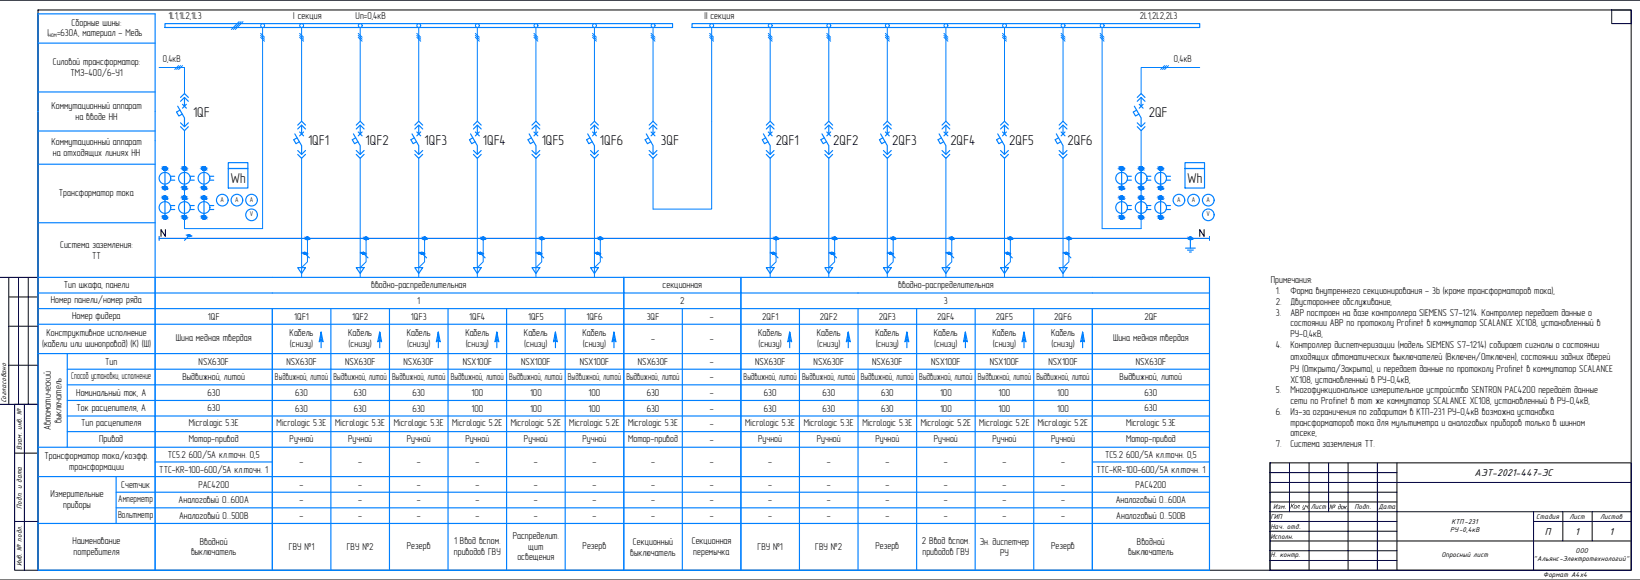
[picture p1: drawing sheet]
<svg xmlns="http://www.w3.org/2000/svg" width="840mm" height="297mm" viewBox="0 0 840 297" stroke-linecap="round" stroke-linejoin="round" font-family="sans-serif">
<g fill="none" stroke="#000" stroke-width=".51">
<path d="M19 5h816v287h-816zM825 5h10v7h-10zM0 142h19v65h-19M7 207h12v85h-12zM12 207v85M7 232h12M650 237h185v55h-185zM660 237v25M670 237v55M680 237v25M690 237v55M705 237v55"/>
<path d="M715 237v55M650 257h65M715 247h120M7 267h12M650 262h185M715 277h120M785 267h50M785 262v30M800 262v15M815 262v15"/>
</g>
<g fill="none" stroke="#000" stroke-width=".51">
<path d="M4 142v65M4 152h15M9 142v65M14 142v65M4 167h15M4 187h15M650 242h65M650 247h65M650 252h65M650 267h65M650 272h65M650 277h65"/>
<path d="M650 282h65M650 287h65"/>
</g>
<!-- layer: 0 -->
<path d="M0 0h840M650 237v55M0 297h840" fill="none" stroke="#000" stroke-width=".51"/>
<g fill="none" stroke="#0080ff" stroke-width=".51">
<path d="M122 11l-4 4M123 11l-4 4M124 11l-4 4M133 17l2 2M133 18l2 2M133 19l2 2M134 14v103h-40v-50M153 17l2 2M153 18l2 2M153 19l2 2M154 14v48M183 17l2 2"/>
<path d="M183 18l2 2M183 19l2 2M184 14v48M213 17l2 2M213 18l2 2M213 19l2 2M214 14v48M243 17l2 2M243 18l2 2M243 19l2 2M244 14v48M273 17l2 2"/>
<path d="M273 18l2 2M273 19l2 2M274 14v48M303 17l2 2M303 18l2 2M303 19l2 2M304 14v48M333 17l2 2M333 18l2 2M333 19l2 2M334 14v48M363 17l2 2"/>
<path d="M363 18l2 2M363 19l2 2M364 14v93h-30v-26M393 17l2 2M393 18l2 2M393 19l2 2M394 14v48M423 17l2 2M423 18l2 2M423 19l2 2M424 14v48M453 18l2 2"/>
<path d="M453 17l2 2M453 19l2 2M454 14v48M483 18l2 2M483 17l2 2M483 19l2 2M484 14v48M513 18l2 2M513 17l2 2M513 19l2 2M514 14v48M543 18l2 2"/>
<path d="M543 17l2 2M543 19l2 2M544 14v48M563 17l2 2M563 18l2 2M563 19l2 2M564 14v103h20v-50M81 35h13v13M91 34l-2 2M92 34l-2 2M93 34l-2 2M596 34l-2 2"/>
<path d="M597 34l-2 2M598 34l-2 2M614 35h-30v13M154 81v61M184 81v61M214 81v61M244 81v61M274 81v61M304 81v61M394 81v61M424 81v61M454 81v61"/>
<path d="M484 81v61M514 81v61M544 81v61M157 122v12l-3 3M187 122v12l-3 3M217 122v12l-3 3M247 122v12l-3 3M277 122v12l-3 3M307 122v12l-3 3M397 122v12l-3 3M427 122v12l-3 3M457 122v12l-3 3"/>
<path d="M487 122v12l-3 3M517 122v12l-3 3M547 122v12l-3 3"/>
<circle cx="135" cy="13" r="1"/>
<circle cx="154" cy="13" r="1"/>
<circle cx="185" cy="13" r="1"/>
<circle cx="214" cy="13" r="1"/>
<circle cx="244" cy="13" r="1"/>
<circle cx="275" cy="13" r="1"/>
<circle cx="304" cy="13" r="1"/>
<circle cx="334" cy="13" r="1"/>
<circle cx="365" cy="13" r="1"/>
<circle cx="394" cy="13" r="1"/>
<circle cx="424" cy="13" r="1"/>
<circle cx="454" cy="13" r="1"/>
<circle cx="484" cy="13" r="1"/>
<circle cx="514" cy="13" r="1"/>
<circle cx="544" cy="13" r="1"/>
<circle cx="564" cy="13" r="1"/>
</g>
<g fill="none" stroke="#0080ff" stroke-width=".59">
<path d="M84 12h260v2h-260zM354 12h260v2h-260zM19 22h60M19 47h60M91 54l3 6v5M92 56l-2 1 2 2 1-1M92 52l2-2 2 2M92 50l2-2 2 2M93 53l2 2M94 50v4M95 53l-2 2M581 54l3 6v5"/>
<path d="M582 56l-2 1 2 2 1-1M582 52l2-2 2 2M582 50l2-2 2 2M583 53l2 2M584 50v4M585 53l-2 2M19 67h60M92 63l2 2 2-2M92 65l2 2 2-2M151 69l3 6v4M152 71l-2 1 2 2 1-1M152 66l2-2 2 2"/>
<path d="M152 64l2-2 2 2M152 77l2 2 2-2M152 79l2 2 2-2M153 68l2 2M154 64v5M155 68l-2 2M181 69l3 6v4M182 71l-2 1 2 2 1-1M182 66l2-2 2 2M182 64l2-2 2 2M182 77l2 2 2-2M182 79l2 2 2-2"/>
<path d="M183 68l2 2M184 64v5M185 68l-2 2M211 69l3 6v4M212 71l-2 1 2 2 1-1M212 66l2-2 2 2M212 64l2-2 2 2M212 77l2 2 2-2M212 79l2 2 2-2M213 68l2 2M214 64v5M215 68l-2 2"/>
<path d="M241 69l3 6v4M242 71l-2 1 2 2 1-1M242 66l2-2 2 2M242 64l2-2 2 2M242 77l2 2 2-2M242 79l2 2 2-2M243 68l2 2M244 64v5M245 68l-2 2M271 69l3 6v4M272 71l-2 1 2 2 1-1M272 66l2-2 2 2"/>
<path d="M272 64l2-2 2 2M272 77l2 2 2-2M272 79l2 2 2-2M273 68l2 2M274 64v5M275 68l-2 2M301 69l3 6v4M302 71l-2 1 2 2 1-1M302 66l2-2 2 2M302 64l2-2 2 2M302 77l2 2 2-2M302 79l2 2 2-2"/>
<path d="M303 68l2 2M304 64v5M305 68l-2 2M331 69l3 6v4M332 71l-2 1 2 2 1-1M332 66l2-2 2 2M332 64l2-2 2 2M332 77l2 2 2-2M332 79l2 2 2-2M333 68l2 2M334 64v5M335 68l-2 2"/>
<path d="M391 69l3 6v4M392 71l-2 1 2 2 1-1M392 66l2-2 2 2M392 64l2-2 2 2M392 77l2 2 2-2M392 79l2 2 2-2M393 68l2 2M394 64v5M395 68l-2 2M421 69l3 6v4M422 71l-2 1 2 2 1-1M422 66l2-2 2 2"/>
<path d="M422 64l2-2 2 2M422 77l2 2 2-2M422 79l2 2 2-2M423 68l2 2M424 64v5M425 68l-2 2M451 69l3 6v4M452 71l-2 1 2 2 1-1M452 66l2-2 2 2M452 64l2-2 2 2M452 77l2 2 2-2M452 79l2 2 2-2"/>
<path d="M453 68l2 2M454 64v5M455 68l-2 2M481 69l3 6v4M482 71l-2 1 2 2 1-1M482 66l2-2 2 2M482 64l2-2 2 2M482 77l2 2 2-2M482 79l2 2 2-2M483 68l2 2M484 64v5M485 68l-2 2"/>
<path d="M511 69l3 6v4M512 71l-2 1 2 2 1-1M512 66l2-2 2 2M512 64l2-2 2 2M512 77l2 2 2-2M512 79l2 2 2-2M513 68l2 2M514 64v5M515 68l-2 2M541 69l3 6v4M542 71l-2 1 2 2 1-1M542 66l2-2 2 2"/>
<path d="M542 64l2-2 2 2M542 77l2 2 2-2M542 79l2 2 2-2M543 68l2 2M544 64v5M545 68l-2 2M582 63l2 2 2-2M582 65l2 2 2-2M19 84h60M84 86v10M87 90h2M87 92h2"/>
<path d="M94 86v10M97 90h2M97 92h2M104 86v10M107 90h2M107 92h2M117 86h10v10h-10zM117 83h10v3h-10zM574 86v10M577 90h2M577 92h2M584 86v10"/>
<path d="M587 90h2M587 92h2M594 86v10M597 90h2M597 92h2M607 86h10v10h-10zM607 83h10v3h-10zM19 114h60M84 101v10M87 105h2M87 107h2M94 101v10"/>
<path d="M97 105h2M97 107h2M104 101v10M107 105h2M107 107h2M574 101v10M577 105h2M577 107h2M584 101v10M587 105h2M587 107h2M594 101v10"/>
<path d="M597 105h2M597 107h2M97 121l-3 2M152 137h4l-2 3zM156 130l2 2M182 137h4l-2 3zM186 130l2 2M212 137h4l-2 3zM216 130l2 2M242 137h4l-2 3zM246 130l2 2M272 137h4l-2 3z"/>
<path d="M276 130l2 2M302 137h4l-2 3zM306 130l2 2M392 137h4l-2 3zM396 130l2 2M422 137h4l-2 3zM426 130l2 2M452 137h4l-2 3zM456 130l2 2M482 137h4l-2 3zM486 130l2 2M512 137h4l-2 3z"/>
<path d="M516 130l2 2M542 137h4l-2 3zM546 130l2 2M607 127h5M608 128h3M609 129h1M610 122v5M19 158h120v86h420v-86M19 142h300M79 142v150h90M169 158v134h150M199 158v134"/>
<path d="M229 158v134M259 158v134M289 158v134M319 142h60v8h-60zM319 150v142zM319 142v8h-300M349 158v134M379 150v142zM409 158v134h150M439 158v134M469 158v134M499 158v134"/>
<path d="M529 158v134M559 158h-420v134v-24h420v24M559 158v134M559 158h60M619 150h-240v-8h240v102M19 166h600M164 170l-1 5 1-1 1 1-1-5v8M194 170l-1 5 1-1 1 1-1-5v8M224 170l-1 5 1-1 1 1-1-5v8M254 170l-1 5 1-1 1 1-1-5v8M284 170l-1 5 1-1 1 1-1-5v8M314 170l-1 5 1-1 1 1-1-5v8"/>
<path d="M404 170l-1 5 1-1 1 1-1-5v8M434 170l-1 5 1-1 1 1-1-5v8M464 170l-1 5 1-1 1 1-1-5v8M494 170l-1 5 1-1 1 1-1-5v8M524 170l-1 5 1-1 1 1-1-5v8M554 170l-1 5 1-1 1 1-1-5v8M19 181v-174h60v190h-45M19 181h15v48h-15zM34 181h585M34 189h585M619 197h-540v8h-45M34 213h45v16h-45"/>
<path d="M79 205h540M79 213h540M19 229v15h60v-15h540M34 221h585M79 237h60M559 237h60M19 244v24M59 252h560M59 244v24M79 244h60v24h-60zM19 268h60v24h-60zM59 260h80"/>
<path d="M139 260h420M559 260v8h60v-8M559 260v-16h60v16M559 260h60M619 268v24h-60M319 292h90"/>
<circle cx="84" cy="91" r="3"/>
<circle cx="84" cy="86" r="1"/>
<circle cx="84" cy="96" r="1"/>
<circle cx="94" cy="86" r="1"/>
<circle cx="94" cy="96" r="1"/>
<circle cx="94" cy="91" r="3"/>
<circle cx="104" cy="91" r="3"/>
<circle cx="104" cy="86" r="1"/>
<circle cx="104" cy="96" r="1"/>
<circle cx="574" cy="91" r="3"/>
<circle cx="574" cy="86" r="1"/>
<circle cx="574" cy="96" r="1"/>
<circle cx="584" cy="91" r="3"/>
<circle cx="584" cy="86" r="1"/>
<circle cx="584" cy="96" r="1"/>
<circle cx="594" cy="91" r="3"/>
<circle cx="594" cy="96" r="1"/>
<circle cx="594" cy="86" r="1"/>
<circle cx="84" cy="106" r="3"/>
<circle cx="84" cy="101" r="1"/>
<circle cx="84" cy="111" r="1"/>
<circle cx="94" cy="101" r="1"/>
<circle cx="94" cy="111" r="1"/>
<circle cx="94" cy="106" r="3"/>
<circle cx="104" cy="101" r="1"/>
<circle cx="104" cy="111" r="1"/>
<circle cx="104" cy="106" r="3"/>
<circle cx="114" cy="102" r="3"/>
<circle cx="121" cy="102" r="3"/>
<circle cx="129" cy="102" r="3"/>
<circle cx="129" cy="110" r="3"/>
<circle cx="574" cy="101" r="1"/>
<circle cx="574" cy="111" r="1"/>
<circle cx="574" cy="106" r="3"/>
<circle cx="584" cy="101" r="1"/>
<circle cx="584" cy="111" r="1"/>
<circle cx="584" cy="106" r="3"/>
<circle cx="594" cy="106" r="3"/>
<circle cx="594" cy="101" r="1"/>
<circle cx="594" cy="111" r="1"/>
<circle cx="604" cy="102" r="3"/>
<circle cx="611" cy="102" r="3"/>
<circle cx="619" cy="102" r="3"/>
<circle cx="619" cy="110" r="3"/>
<circle cx="97" cy="121" r=".5"/>
<circle cx="156" cy="130" r=".5"/>
<circle cx="157" cy="122" r=".7"/>
<circle cx="186" cy="130" r=".5"/>
<circle cx="187" cy="122" r=".7"/>
<circle cx="216" cy="130" r=".5"/>
<circle cx="217" cy="122" r=".7"/>
<circle cx="246" cy="130" r=".5"/>
<circle cx="247" cy="122" r=".7"/>
<circle cx="276" cy="130" r=".5"/>
<circle cx="277" cy="122" r=".7"/>
<circle cx="306" cy="130" r=".5"/>
<circle cx="307" cy="122" r=".7"/>
<circle cx="396" cy="130" r=".5"/>
<circle cx="397" cy="122" r=".7"/>
<circle cx="426" cy="130" r=".5"/>
<circle cx="427" cy="122" r=".7"/>
<circle cx="456" cy="130" r=".5"/>
<circle cx="457" cy="122" r=".7"/>
<circle cx="486" cy="130" r=".5"/>
<circle cx="487" cy="122" r=".7"/>
<circle cx="516" cy="130" r=".5"/>
<circle cx="517" cy="122" r=".7"/>
<circle cx="546" cy="130" r=".5"/>
<circle cx="547" cy="122" r=".7"/>
<circle cx="610" cy="122" r=".7"/>
</g>
<path d="M81 121v2M81 122h538M619 121v2" fill="none" stroke="#00f" stroke-width=".51"/>
<path d="M85 118v3l-3-3v3M617 118v3l-3-3v3" fill="none" stroke="#000" stroke-width=".51"/>
<g fill="#00f" stroke="#00f" stroke-width=".51">
<path d="M94 96h1z"/>
<path d="M93 96h2v1z"/>
<path d="M94 86h1z"/>
<path d="M93 86h2v1z"/>
<path d="M84 96h1z"/>
<path d="M83 96h2v1z"/>
<path d="M84 86h1z"/>
<path d="M83 86h2v1z"/>
<path d="M104 96h1z"/>
<path d="M103 96h2v1z"/>
<path d="M104 86h1z"/>
<path d="M103 86h2v1z"/>
<path d="M96 120h1z"/>
<path d="M96 121h1z"/>
<path d="M157 122h1z"/>
<path d="M157 122h1v1z"/>
<path d="M156 130h1z"/>
<path d="M187 122h1z"/>
<path d="M187 122h1v1z"/>
<path d="M217 122h1z"/>
<path d="M217 122h1v1z"/>
<path d="M247 122h1z"/>
<path d="M247 122h1v1z"/>
<path d="M277 122h1z"/>
<path d="M277 122h1v1z"/>
<path d="M307 122h1z"/>
<path d="M307 122h1v1z"/>
<path d="M186 130h1z"/>
<path d="M216 130h1z"/>
<path d="M246 130h1z"/>
<path d="M276 130h1z"/>
<path d="M306 130h1z"/>
<path d="M397 122h1z"/>
<path d="M397 122h1v1z"/>
<path d="M396 130h1z"/>
<path d="M427 122h1z"/>
<path d="M427 122h1v1z"/>
<path d="M426 130h1z"/>
<path d="M457 122h1z"/>
<path d="M457 122h1v1z"/>
<path d="M456 130h1z"/>
<path d="M487 122h1z"/>
<path d="M487 122h1v1z"/>
<path d="M486 130h1z"/>
<path d="M517 122h1z"/>
<path d="M517 122h1v1z"/>
<path d="M516 130h1z"/>
<path d="M584 96h1z"/>
<path d="M583 96h2v1z"/>
<path d="M584 86h1z"/>
<path d="M583 86h2v1z"/>
<path d="M574 96h1z"/>
<path d="M573 96h2v1z"/>
<path d="M574 86h1z"/>
<path d="M573 86h2v1z"/>
<path d="M594 96h1z"/>
<path d="M593 96h2v1z"/>
<path d="M594 86h1z"/>
<path d="M593 86h2v1z"/>
<path d="M609 122h1z"/>
<path d="M609 122h1v1z"/>
<path d="M547 122h1z"/>
<path d="M547 122h1v1z"/>
<path d="M546 130h1z"/>
<path d="M94 111h1z"/>
<path d="M93 111h2v1z"/>
<path d="M94 101h1z"/>
<path d="M93 101h2v1z"/>
<path d="M84 111h1z"/>
<path d="M83 111h2v1z"/>
<path d="M84 101h1z"/>
<path d="M83 101h2v1z"/>
<path d="M104 111h1z"/>
<path d="M103 111h2v1z"/>
<path d="M104 101h1z"/>
<path d="M103 101h2v1z"/>
<path d="M584 111h1z"/>
<path d="M583 111h2v1z"/>
<path d="M584 101h1z"/>
<path d="M583 101h2v1z"/>
<path d="M574 111h1z"/>
<path d="M573 111h2v1z"/>
<path d="M574 101h1z"/>
<path d="M573 101h2v1z"/>
<path d="M594 111h1z"/>
<path d="M593 111h2v1z"/>
<path d="M594 101h1z"/>
<path d="M593 101h2v1z"/>
<path d="M94 96h1zM94 96h1h-2z"/>
<path d="M93 96l1 1h1zM94 97h1z"/>
<path d="M94 86h1zM94 86h1h-2z"/>
<path d="M93 86l1 1h1zM94 87h1z"/>
<path d="M84 96h1zM84 96h1h-2z"/>
<path d="M83 96l1 1h1zM84 97h1z"/>
<path d="M84 86h1zM84 86h1h-2z"/>
<path d="M83 86l1 1h1zM84 87h1z"/>
<path d="M104 96h1zM104 96h1h-2z"/>
<path d="M103 96l1 1h1zM104 97h1z"/>
<path d="M104 86h1zM104 86h1h-2z"/>
<path d="M103 86l1 1h1zM104 87h1z"/>
<path d="M96 120l1 1zM96 120l1 1z"/>
<path d="M96 121h1zM96 121h1z"/>
<path d="M96 121h1zM96 121h1z"/>
<path d="M157 122h1zM157 122h1h-1z"/>
<path d="M157 122v1h1zM157 123h1z"/>
<path d="M156 129h1zM156 129h1z"/>
<path d="M156 129l1 1zM156 129l1 1z"/>
<path d="M156 130h1zM156 130h1z"/>
<path d="M156 130h1zM156 130h1z"/>
<path d="M187 122h1zM187 122h1h-1z"/>
<path d="M187 122v1h1zM187 123h1z"/>
<path d="M217 122h1zM217 122h1h-1z"/>
<path d="M217 122v1h1zM217 123h1z"/>
<path d="M247 122h1zM247 122h1h-1z"/>
<path d="M247 122v1h1zM247 123h1z"/>
<path d="M277 122h1zM277 122h1h-1z"/>
<path d="M277 122v1h1zM277 123h1z"/>
<path d="M307 122h1zM307 122h1h-1z"/>
<path d="M307 122v1h1zM307 123h1z"/>
<path d="M186 129h1zM186 129h1z"/>
<path d="M186 129l1 1zM186 129l1 1z"/>
<path d="M186 130h1zM186 130h1z"/>
<path d="M186 130h1zM186 130h1z"/>
<path d="M216 129h1zM216 129h1z"/>
<path d="M216 129l1 1zM216 129l1 1z"/>
<path d="M216 130h1zM216 130h1z"/>
<path d="M216 130h1zM216 130h1z"/>
<path d="M246 129h1zM246 129h1z"/>
<path d="M246 129l1 1zM246 129l1 1z"/>
<path d="M246 130h1zM246 130h1z"/>
<path d="M246 130h1zM246 130h1z"/>
<path d="M276 129h1zM276 129h1z"/>
<path d="M276 129l1 1zM276 129l1 1z"/>
<path d="M276 130h1zM276 130h1z"/>
<path d="M276 130h1zM276 130h1z"/>
<path d="M306 129h1zM306 129h1z"/>
<path d="M306 129l1 1zM306 129l1 1z"/>
<path d="M306 130h1zM306 130h1z"/>
<path d="M306 130h1zM306 130h1z"/>
<path d="M397 122h1zM397 122h1h-1z"/>
<path d="M397 122v1h1zM397 123h1z"/>
<path d="M396 129h1zM396 129h1z"/>
<path d="M396 129l1 1zM396 129l1 1z"/>
<path d="M396 130h1zM396 130h1z"/>
<path d="M427 122h1zM427 122h1h-1z"/>
<path d="M427 122v1h1zM427 123h1z"/>
<path d="M426 129h1zM426 129h1z"/>
<path d="M426 129l1 1zM426 129l1 1z"/>
<path d="M426 130h1zM426 130h1z"/>
<path d="M426 130h1zM426 130h1z"/>
<path d="M457 122h1zM457 122h1h-1z"/>
<path d="M457 122v1h1zM457 123h1z"/>
<path d="M456 129h1zM456 129h1z"/>
<path d="M456 129l1 1zM456 129l1 1z"/>
<path d="M456 130h1zM456 130h1z"/>
<path d="M456 130h1zM456 130h1z"/>
<path d="M487 122h1zM487 122h1h-1z"/>
<path d="M487 122v1h1zM487 123h1z"/>
<path d="M486 129h1zM486 129h1z"/>
<path d="M486 129l1 1zM486 129l1 1z"/>
<path d="M486 130h1zM486 130h1z"/>
<path d="M517 122h1zM517 122h1h-1z"/>
<path d="M517 122v1h1zM517 123h1z"/>
<path d="M516 129h1zM516 129h1z"/>
<path d="M516 129l1 1zM516 129l1 1z"/>
<path d="M516 130h1zM516 130h1z"/>
<path d="M516 130h1zM516 130h1z"/>
<path d="M584 96h1zM584 96h1h-2z"/>
<path d="M583 96l1 1h1zM584 97h1z"/>
<path d="M584 86h1zM584 86h1h-2z"/>
<path d="M583 86l1 1h1zM584 87h1z"/>
<path d="M574 96h1zM574 96h1h-2z"/>
<path d="M573 96l1 1h1zM574 97h1z"/>
<path d="M574 86h1zM574 86h1h-2z"/>
<path d="M573 86l1 1h1zM574 87h1z"/>
<path d="M594 96h1zM594 96h1h-2z"/>
<path d="M593 96l1 1h1zM594 97h1z"/>
<path d="M594 86h1zM594 86h1h-2z"/>
<path d="M593 86l1 1h1zM594 87h1z"/>
<path d="M609 122h1zM609 122h1h-1z"/>
<path d="M609 122v1h1zM609 123h1z"/>
<path d="M547 122h1zM547 122h1h-1z"/>
<path d="M547 122v1h1zM547 123h1z"/>
<path d="M546 129h1zM546 129h1z"/>
<path d="M546 129l1 1zM546 129l1 1z"/>
<path d="M546 130h1zM546 130h1z"/>
<path d="M546 130h1zM546 130h1z"/>
<path d="M94 111h1zM94 111h1h-2z"/>
<path d="M93 111l1 1h1zM94 112h1z"/>
<path d="M94 101h1zM94 101h1h-2z"/>
<path d="M93 101l1 1h1zM94 102h1z"/>
<path d="M84 111h1zM84 111h1h-2z"/>
<path d="M83 111l1 1h1zM84 112h1z"/>
<path d="M84 101h1zM84 101h1h-2z"/>
<path d="M83 101l1 1h1zM84 102h1z"/>
<path d="M104 111h1zM104 111h1h-2z"/>
<path d="M103 111l1 1h1zM104 112h1z"/>
<path d="M104 101h1zM104 101h1h-2z"/>
<path d="M103 101l1 1h1zM104 102h1z"/>
<path d="M584 111h1zM584 111h1h-2z"/>
<path d="M583 111l1 1h1zM584 112h1z"/>
<path d="M584 101h1zM584 101h1h-2z"/>
<path d="M583 101l1 1h1zM584 102h1z"/>
<path d="M574 111h1zM574 111h1h-2z"/>
<path d="M573 111l1 1h1zM574 112h1z"/>
<path d="M574 101h1zM574 101h1h-2z"/>
<path d="M573 101l1 1h1zM574 102h1z"/>
<path d="M594 111h1zM594 111h1h-2z"/>
<path d="M593 111l1 1h1zM594 112h1z"/>
<path d="M594 101h1zM594 101h1h-2z"/>
<path d="M593 101l1 1h1zM594 102h1z"/>
</g>
<path d="M609 122h1" fill="none" stroke="#009696" stroke-width="1"/>
<g font-size="7.3">
<text x="99" y="60">1QF</text>
<text x="588" y="60">2QF</text>
<text x="158" y="74">1QF1</text>
<text x="187" y="74">1QF2</text>
<text x="217" y="74">1QF3</text>
<text x="247" y="74">1QF4</text>
<text x="277" y="74">1QF5</text>
<text x="307" y="74">1QF6</text>
<text x="339" y="74">3QF</text>
<text x="397" y="74">2QF1</text>
<text x="427" y="74">2QF2</text>
<text x="457" y="74">2QF3</text>
<text x="487" y="74">2QF4</text>
<text x="517" y="74">2QF5</text>
<text x="547" y="74">2QF6</text>
<text x="118" y="94">Wh</text>
<text x="608" y="94">Wh</text>
</g>
<g font-size="5.4">
<text x="755" y="244">АЭТ-2021-447-ЭС</text>
<text x="791" y="274">П</text>
<text x="807" y="274">1</text>
<text x="824" y="274">1</text>
</g>
<g font-size="5.1">
<text x="86" y="10">1L1,1L2,1L3</text>
<text x="150" y="10">I секция</text>
<text x="182" y="10">Uп=0,4кВ</text>
<text x="361" y="10">II секция</text>
<text x="584" y="10">2L1,2L2,2L3</text>
<text x="37" y="13">Сборные шины:</text>
<text x="24" y="19">I</text>
<text x="29" y="19">=630А, материал - Медь</text>
<text x="27" y="33">Силовой трансформатор:</text>
<text x="83" y="32">0,4кВ</text>
<text x="601" y="32">0,4кВ</text>
<text x="36" y="39">ТМЗ-400/6-У1</text>
<text x="26" y="56">Коммутационный аппарат</text>
<text x="39" y="62">на вводе НН</text>
<text x="26" y="74">Коммутационный аппарат</text>
<text x="27" y="80">на отходящих линиях НН</text>
<text x="30" y="100">Трансформатор тока</text>
<text x="31" y="127">Система заземления:</text>
<text x="47" y="133">ТТ</text>
<text x="33" y="147">Тип шкафа, панели</text>
<text x="190" y="147">вводно-распределительная</text>
<text x="339" y="148">секционная</text>
<text x="460" y="147">вводно-распределительная</text>
<text x="651" y="145">Примечания:</text>
<text x="26" y="155">Номер панели/номер ряда</text>
<text x="214" y="156">1</text>
<text x="348" y="156">2</text>
<text x="483" y="156">3</text>
<text x="653" y="151">1.</text>
<text x="661" y="151">Форма внутреннего секционирования - 3b (кроме трансформаторов тока),</text>
<text x="653" y="156">2.</text>
<text x="653" y="162">3.</text>
<text x="661" y="156">Двустороннее обслуживание,</text>
<text x="661" y="162">АВР построен на базе контроллера SIEMENS S7-1214. Контроллер передает данные о</text>
<text x="37" y="163">Номер фидера</text>
<text x="106" y="164">1QF</text>
<text x="151" y="164">1QF1</text>
<text x="180" y="164">1QF2</text>
<text x="210" y="164">1QF3</text>
<text x="240" y="164">1QF4</text>
<text x="270" y="164">1QF5</text>
<text x="300" y="164">1QF6</text>
<text x="331" y="164">3QF</text>
<text x="363" y="164">-</text>
<text x="390" y="164">2QF1</text>
<text x="420" y="164">2QF2</text>
<text x="450" y="164">2QF3</text>
<text x="480" y="164">2QF4</text>
<text x="510" y="164">2QF5</text>
<text x="540" y="164">2QF6</text>
<text x="586" y="164">2QF</text>
<text x="661" y="167">состоянии АВР по протоколу Profinet в коммутатор SCALANCE XC108, установленный в</text>
<text x="24" y="172">Конструктивное исполнение</text>
<text x="148" y="172">Кабель</text>
<text x="178" y="172">Кабель</text>
<text x="208" y="172">Кабель</text>
<text x="238" y="172">Кабель</text>
<text x="268" y="172">Кабель</text>
<text x="298" y="172">Кабель</text>
<text x="388" y="172">Кабель</text>
<text x="418" y="172">Кабель</text>
<text x="448" y="172">Кабель</text>
<text x="478" y="172">Кабель</text>
<text x="508" y="172">Кабель</text>
<text x="538" y="172">Кабель</text>
<text x="661" y="173">РУ-0,4кВ,</text>
<text x="22" y="178">(кабели или шинопровод) (К) (Ш)</text>
<text x="90" y="175">Шина медная твердая</text>
<text x="149" y="178">(снизу)</text>
<text x="179" y="178">(снизу)</text>
<text x="209" y="178">(снизу)</text>
<text x="239" y="178">(снизу)</text>
<text x="269" y="178">(снизу)</text>
<text x="299" y="178">(снизу)</text>
<text x="333" y="175">-</text>
<text x="363" y="175">-</text>
<text x="388" y="178">(снизу)</text>
<text x="419" y="178">(снизу)</text>
<text x="449" y="178">(снизу)</text>
<text x="478" y="178">(снизу)</text>
<text x="509" y="178">(снизу)</text>
<text x="539" y="178">(снизу)</text>
<text x="570" y="175">Шина медная твердая</text>
<text x="653" y="178">4.</text>
<text x="661" y="178">Контроллер диспетчеризации (модель SIEMENS S7-1214) собирает сигналы о состоянии</text>
<text x="661" y="184">отходящих автоматических выключателей (Включен/Отключен), состоянии задних дверей</text>
<text x="54" y="187">Тип</text>
<text x="102" y="187">NSX630F</text>
<text x="147" y="187">NSX630F</text>
<text x="177" y="187">NSX630F</text>
<text x="207" y="187">NSX630F</text>
<text x="237" y="187">NSX100F</text>
<text x="267" y="187">NSX100F</text>
<text x="297" y="187">NSX100F</text>
<text x="327" y="187">NSX630F</text>
<text x="363" y="187">-</text>
<text x="387" y="187">NSX630F</text>
<text x="417" y="187">NSX630F</text>
<text x="447" y="187">NSX630F</text>
<text x="477" y="187">NSX100F</text>
<text x="507" y="187">NSX100F</text>
<text x="537" y="187">NSX100F</text>
<text x="582" y="187">NSX630F</text>
<text x="661" y="190">РУ (Открыта/Закрыта), и передает данные по протоколу Profinet в коммутатор SCALANCE</text>
<text x="36" y="194">Способ установки, исполнение</text>
<text x="93" y="194">Выдвижной, литой</text>
<text x="141" y="195">Выдвижной, литой</text>
<text x="171" y="195">Выдвижной, литой</text>
<text x="201" y="195">Выдвижной, литой</text>
<text x="231" y="195">Выдвижной, литой</text>
<text x="261" y="195">Выдвижной, литой</text>
<text x="291" y="195">Выдвижной, литой</text>
<text x="321" y="195">Выдвижной, литой</text>
<text x="363" y="195">-</text>
<text x="381" y="195">Выдвижной, литой</text>
<text x="411" y="195">Выдвижной, литой</text>
<text x="441" y="195">Выдвижной, литой</text>
<text x="471" y="195">Выдвижной, литой</text>
<text x="501" y="195">Выдвижной, литой</text>
<text x="531" y="195">Выдвижной, литой</text>
<text x="573" y="194">Выдвижной, литой</text>
<text x="661" y="196">XC108, установленный в РУ-0,4кВ,</text>
<text x="39" y="203">Номинальный ток, А</text>
<text x="106" y="203">630</text>
<text x="151" y="203">630</text>
<text x="181" y="203">630</text>
<text x="211" y="203">630</text>
<text x="241" y="203">100</text>
<text x="271" y="203">100</text>
<text x="301" y="203">100</text>
<text x="331" y="203">630</text>
<text x="363" y="203">-</text>
<text x="391" y="203">630</text>
<text x="421" y="203">630</text>
<text x="451" y="203">630</text>
<text x="481" y="203">100</text>
<text x="511" y="203">100</text>
<text x="541" y="203">100</text>
<text x="586" y="203">630</text>
<text x="653" y="201">5.</text>
<text x="661" y="201">Многофункциональное измерительное устройство SENTRON PAC4200 передаёт данные</text>
<text x="661" y="207">сети по Profinet в тот же коммутатор SCALANCE XC108, установленный в РУ-0,4кВ,</text>
<text x="39" y="210">Ток расцепителя, А</text>
<text x="106" y="211">630</text>
<text x="151" y="211">630</text>
<text x="181" y="211">630</text>
<text x="211" y="211">630</text>
<text x="241" y="211">100</text>
<text x="271" y="211">100</text>
<text x="301" y="211">100</text>
<text x="331" y="211">630</text>
<text x="363" y="211">-</text>
<text x="391" y="211">630</text>
<text x="421" y="211">630</text>
<text x="451" y="211">630</text>
<text x="481" y="211">100</text>
<text x="511" y="211">100</text>
<text x="541" y="211">100</text>
<text x="586" y="211">630</text>
<text x="653" y="212">6.</text>
<text x="661" y="212">Из-за ограничения по габаритам в КТП-231 РУ-0,4кВ возможна установка</text>
<text x="26" y="220" transform="rotate(-90 26 220)">Автоматический</text>
<text x="31" y="217" transform="rotate(-90 31 217)">выключатель</text>
<text x="42" y="218">Тип расцепителя</text>
<text x="97" y="218">Micrologic 5.3E</text>
<text x="142" y="218">Micrologic 5.3E</text>
<text x="172" y="218">Micrologic 5.3E</text>
<text x="202" y="218">Micrologic 5.3E</text>
<text x="232" y="218">Micrologic 5.2E</text>
<text x="262" y="218">Micrologic 5.2E</text>
<text x="292" y="218">Micrologic 5.2E</text>
<text x="322" y="218">Micrologic 5.3E</text>
<text x="363" y="219">-</text>
<text x="382" y="218">Micrologic 5.3E</text>
<text x="412" y="218">Micrologic 5.3E</text>
<text x="442" y="218">Micrologic 5.3E</text>
<text x="472" y="218">Micrologic 5.2E</text>
<text x="502" y="218">Micrologic 5.2E</text>
<text x="532" y="218">Micrologic 5.2E</text>
<text x="577" y="218">Micrologic 5.3E</text>
<text x="661" y="218">трансформаторов тока для мультиметра и аналоговых приборов только в шинном</text>
<text x="51" y="226">Привод</text>
<text x="97" y="226">Мотор-привод</text>
<text x="148" y="226">Ручной</text>
<text x="178" y="226">Ручной</text>
<text x="208" y="226">Ручной</text>
<text x="238" y="226">Ручной</text>
<text x="268" y="226">Ручной</text>
<text x="298" y="226">Ручной</text>
<text x="322" y="226">Мотор-привод</text>
<text x="363" y="227">-</text>
<text x="388" y="226">Ручной</text>
<text x="418" y="226">Ручной</text>
<text x="448" y="226">Ручной</text>
<text x="478" y="226">Ручной</text>
<text x="508" y="226">Ручной</text>
<text x="538" y="226">Ручной</text>
<text x="577" y="226">Мотор-привод</text>
<text x="661" y="224">отсеке,</text>
<text x="653" y="229">7.</text>
<text x="661" y="229">Система заземления ТТ.</text>
<text x="23" y="235">Трансформатор тока/коэфф.</text>
<text x="86" y="235">TC5.2 600/5A кл.точн. 0,5</text>
<text x="153" y="238">-</text>
<text x="183" y="238">-</text>
<text x="213" y="238">-</text>
<text x="243" y="238">-</text>
<text x="273" y="238">-</text>
<text x="303" y="238">-</text>
<text x="333" y="238">-</text>
<text x="363" y="238">-</text>
<text x="393" y="238">-</text>
<text x="423" y="238">-</text>
<text x="453" y="238">-</text>
<text x="483" y="238">-</text>
<text x="513" y="238">-</text>
<text x="543" y="238">-</text>
<text x="566" y="235">TC5.2 600/5A кл.точн. 0,5</text>
<text x="35" y="241">трансформации</text>
<text x="82" y="242">TTC-KR-100-600/5A кл.точн. 1</text>
<text x="562" y="242">TTC-KR-100-600/5A кл.точн. 1</text>
<text x="62" y="250">Счетчик</text>
<text x="102" y="250">PAC4200</text>
<text x="153" y="250">-</text>
<text x="183" y="250">-</text>
<text x="213" y="250">-</text>
<text x="243" y="250">-</text>
<text x="273" y="250">-</text>
<text x="303" y="250">-</text>
<text x="333" y="250">-</text>
<text x="363" y="250">-</text>
<text x="393" y="250">-</text>
<text x="423" y="250">-</text>
<text x="453" y="250">-</text>
<text x="483" y="250">-</text>
<text x="513" y="250">-</text>
<text x="543" y="250">-</text>
<text x="582" y="250">PAC4200</text>
<text x="26" y="255">Измерительные</text>
<text x="61" y="257">Амперметр</text>
<text x="91" y="258">Аналоговый 0...600А</text>
<text x="153" y="258">-</text>
<text x="183" y="258">-</text>
<text x="213" y="258">-</text>
<text x="243" y="258">-</text>
<text x="273" y="258">-</text>
<text x="303" y="258">-</text>
<text x="333" y="258">-</text>
<text x="363" y="258">-</text>
<text x="393" y="258">-</text>
<text x="423" y="258">-</text>
<text x="453" y="258">-</text>
<text x="483" y="258">-</text>
<text x="513" y="258">-</text>
<text x="543" y="258">-</text>
<text x="571" y="258">Аналоговый 0...600А</text>
<text x="32" y="260">приборы</text>
<text x="60" y="265">Вольтметр</text>
<text x="92" y="266">Аналоговый 0...500В</text>
<text x="153" y="266">-</text>
<text x="183" y="266">-</text>
<text x="213" y="266">-</text>
<text x="243" y="266">-</text>
<text x="273" y="266">-</text>
<text x="303" y="266">-</text>
<text x="333" y="266">-</text>
<text x="363" y="266">-</text>
<text x="393" y="266">-</text>
<text x="423" y="266">-</text>
<text x="453" y="266">-</text>
<text x="483" y="266">-</text>
<text x="513" y="266">-</text>
<text x="543" y="266">-</text>
<text x="572" y="266">Аналоговый 0...500В</text>
<text x="37" y="279">Наименование</text>
<text x="102" y="279">Вводной</text>
<text x="148" y="282">ГВУ №1</text>
<text x="178" y="282">ГВУ №2</text>
<text x="208" y="281">Резерв</text>
<text x="233" y="279">1 Ввод вспом.</text>
<text x="263" y="276">Распределит.</text>
<text x="271" y="282">щит</text>
<text x="298" y="281">Резерв</text>
<text x="324" y="279">Секционный</text>
<text x="354" y="279">Секционная</text>
<text x="388" y="282">ГВУ №1</text>
<text x="418" y="282">ГВУ №2</text>
<text x="448" y="281">Резерв</text>
<text x="472" y="279">2 Ввод вспом.</text>
<text x="502" y="279">Эн. диспетчер</text>
<text x="538" y="281">Резерв</text>
<text x="582" y="279">Вводной</text>
<text x="38" y="284">потребителя</text>
<text x="98" y="284">выключатель</text>
<text x="232" y="284">приводов ГВУ</text>
<text x="265" y="287">освещения</text>
<text x="323" y="285">выключатель</text>
<text x="355" y="284">перемычка</text>
<text x="472" y="284">приводов ГВУ</text>
<text x="512" y="285">РУ</text>
<text x="578" y="284">выключатель</text>
</g>
<g font-size="3.9">
<text x="3" y="206" transform="rotate(-90 3 206)">Согласовано</text>
<text x="11" y="230" transform="rotate(-90 11 230)">Взам. инв. №</text>
<text x="11" y="260" transform="rotate(-90 11 260)">Подп. и дата</text>
<text x="652" y="261">Изм.</text>
<text x="661" y="260">Кол . уч.</text>
<text x="671" y="261">Лист</text>
<text x="681" y="261">№ док .</text>
<text x="694" y="261">Подп.</text>
<text x="706" y="261">Дата</text>
<text x="651" y="266">ГИП</text>
<text x="743" y="268">КТП-231</text>
<text x="787" y="266">Стадия</text>
<text x="804" y="266">Лист</text>
<text x="820" y="266">Листов</text>
<text x="651" y="271">Нач. отд.</text>
<text x="651" y="276">Исполн.</text>
<text x="743" y="273">РУ-0,4кВ</text>
<text x="651" y="285">Н. контр.</text>
<text x="738" y="285">Опросный лист</text>
<text x="785" y="288">&quot;Альянс-Электротехнологий&quot;</text>
<text x="807" y="283">ООО</text>
<text x="11" y="290" transform="rotate(-90 11 290)">Инв. № подл.</text>
<text x="790" y="296">Формат A4x4</text>
</g>
<g font-size="3.7">
<text x="113" y="103">А</text>
<text x="120" y="103">А</text>
<text x="128" y="103">А</text>
<text x="603" y="103">А</text>
<text x="610" y="103">А</text>
<text x="618" y="103">А</text>
<text x="128" y="111">V</text>
<text x="618" y="111">V</text>
</g>
<text font-size="3.6" x="25" y="19">ном</text>
</svg>
